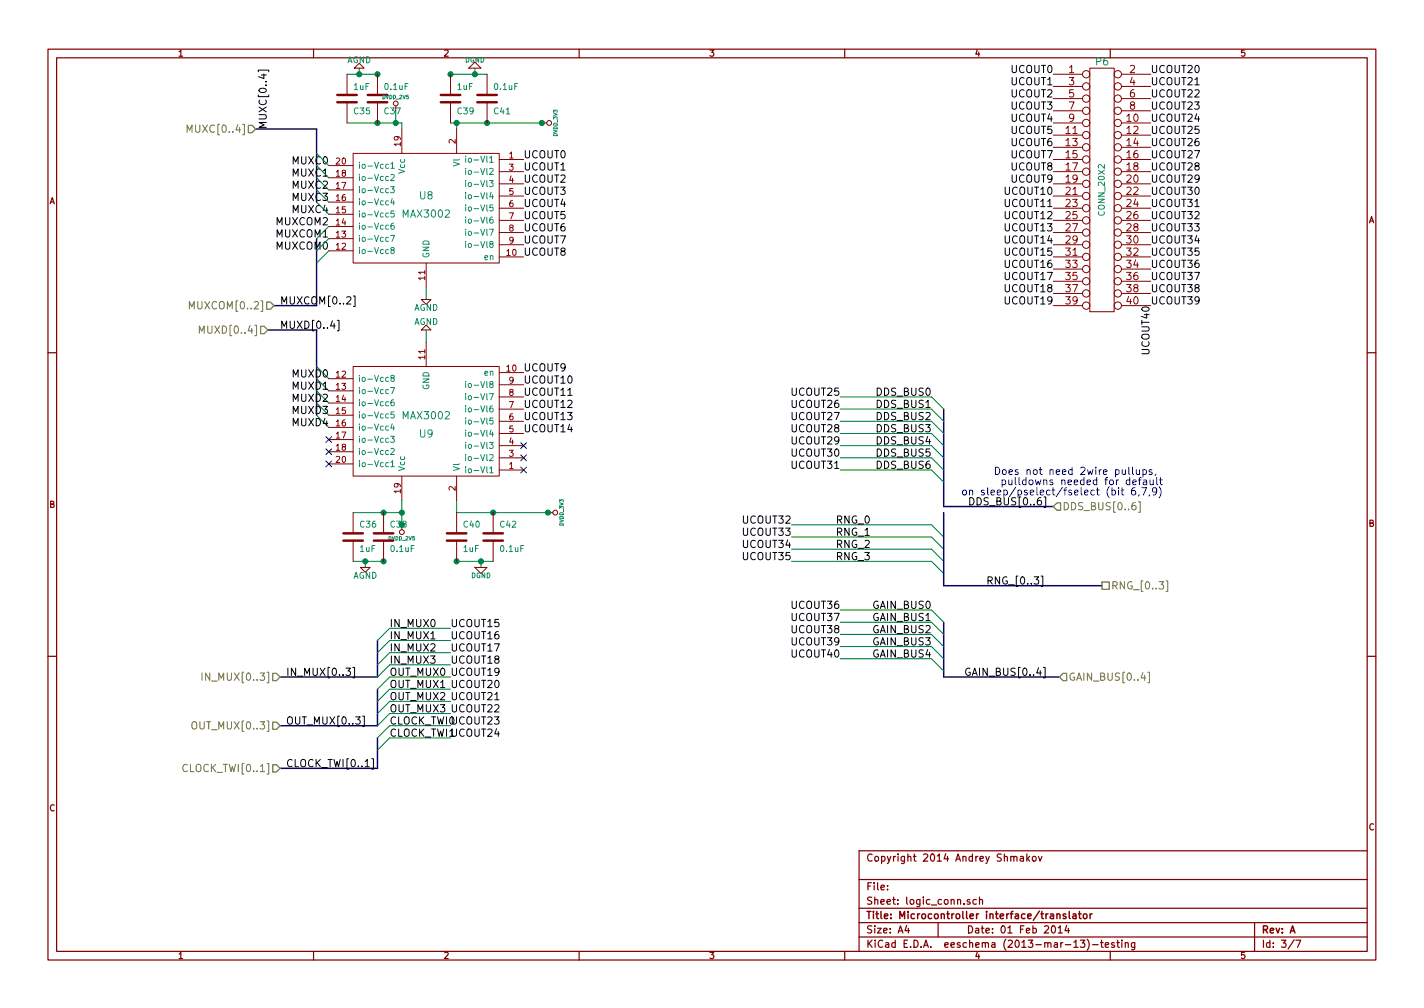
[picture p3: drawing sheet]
<svg xmlns="http://www.w3.org/2000/svg" width="297mm" height="210mm" viewBox="0 0 297 210" stroke-linecap="round" stroke-linejoin="round" font-family="sans-serif">
<g fill="none" stroke="#840000" stroke-width=".25">
<path d="M10 10.3h277v189.9h-277zM11.8 12.1h273.4v186.3h-273.4zM65.4 10.3v1.8M120.8 10.3v1.8M176.2 10.3v1.8M231.6 10.3v1.8M10 73.6h1.8M285.2 73.6h1.8M10 136.9h1.8M285.2 136.9h1.8M211.5 178.8l.2-.2 .4 .1v.9M212.9 178.7h.5l.1 .9"/>
<path d="M213.5 179l-.5 .1-.2 .2 .2 .3 .5-.1M214.2 178.1v1.5M214.4 179.1l.4 .5M214.8 178.6l-.6 .6M215.4 178.8l.2-.2 .5 .2v.5l-.1 .2-.4 .1-.2-.1zM216.6 178.6l.4 1 .3-1M285.2 177.5h-106v20.9M65.4 198.4v1.8M120.8 198.4v1.8M176.2 198.4v1.8M179.2 192.5h106M179.2 195.4h106"/>
<path d="M179.2 189.5h106M179.2 183.5h106M185.1 185.5v.1M185.1 184.7v.1M189.1 193l-.3 1.1h.9M189.5 193.6v1M195.7 192.5v2.9M202.3 187.7l-.3-.1-.3 .2 .1 .3 .5 .1v.3h-.6M203.7 187.7l-.5-.1-.3 .3 .1 .6 .2 .1 .5-.1M204.3 187.8l.2-.2 .4 .1 .1 .9M204.3 187.1v1.5M219.5 193.3l.2-.2a.8 .8 0 0 1 .5 .8 .8 .8 0 0 1-.5 .7l-.4-.5z"/>
<path d="M220.7 193.5l.5-.4v1.5M220.7 194.6h.9M222.5 193l-.4 1.1h1M222.9 193.6v1M225.3 196.1h1l-.5 .6 .4 .1v.7l-.2 .1-.7-.1M226.8 195.9a1.71 1.71 0 0 1 0 2.3M227.9 197h1.2M229.6 196.6h.5M229.8 196.1v1.3l.3 .2M230.6 197.1l.7-.1-.1-.3-.4-.1-.2 .2v.7h.6M231.6 198.4v1.8M232.4 196.7l-.3-.1-.2 .2v.2l.5 .2v.3h-.5"/>
<path d="M232.9 196.6h.6M233.1 196.1v1.3l.4 .2M234 196.1v.2M234 196.6v1M234.7 196.7l.2-.1 .4 .1 .1 .9M234.7 196.6v1M236.7 196.6v1.4l-.3 .1-.3-.1M236.7 196.7l-.4-.1-.3 .3 .1 .6 .2 .1 .4-.1M261.7 192.5v5.9M270 196l-1.3 2M270.3 196.1h1l-.6 1.5"/>
</g>
<path d="M222.3 190.7l-.3-.1-.3 .2 .1 .3 .5 .1v.3h-.6M223 190.1v1.3l.2 .2M223.8 190.7h.6l.1 .9M224.5 191l-.5 .1-.3 .2 .3 .3 .5-.1M225 190.6h.5M225.2 190.1v1.3l.3 .2M226 190.7l.2-.1 .5 .1v.6l-.1 .2-.4 .1-.2-.1zM227.4 190.6v1M227.8 190.6l-.4 .3" fill="none" stroke="#840000" stroke-width=".3"/>
<path d="M53.9 15v-.4h2.2v.4M70.4 66.8h.3v2.2h-.3M73.7 61.7h.4v2.2h-.4M217.8 103.7h.3v2.1h-.3M72.2 139.4h.9l-.5 .5 .3 .1 .2 .2-.1 .5-.2 .2-.6-.2M73.6 139.2h.4v2.2h-.4M202.3 139.4a.71 .71 0 0 0-.9 .7 .71 .71 0 0 0 .9 .7l.1-.6h-.3M217.2 120.2h.3v2.1h-.3M75.6 149.4h.4v2.2h-.4M77.5 158.3h.4v2.1h-.4" fill="none" stroke="#000" stroke-width=".21"/>
<g fill="none" stroke="#008400" stroke-width=".21">
<path d="M72.4 15.5h6.3M74.9 14.2v1.3M94 15.5h7.6M99.1 14.2v1.3M72.4 25.6h11.4v1.3M82.5 23.1v2.5M94 25.6h19M95.2 25.6v1.3M68.6 52.3l-2.6 2.6M88.9 59.9v2.6M66 79l2.6 2.5M66 76.4l2.6 2.6"/>
<path d="M88.9 68.8v2.6M66 86.6l2.6 2.5M66 84.1l2.6 2.5M66 81.5l2.6 2.6M175.3 98h19l2.5 2.6M175.3 95.5h19l2.5 2.5M175.3 93h19l2.5 2.5M175.3 90.4h19l2.5 2.6M175.3 87.9h19l2.5 2.5M175.3 85.3h19l2.5 2.6M175.3 82.8h19l2.5 2.5M73.7 106.9h10.1"/>
<path d="M73.7 117.1h6.3M76.2 117.1v1.3M83.8 104.4v5.1M95.2 104.4v2.5h19.1M95.2 117.1h7.7M100.3 117.1v1.3M165.1 117.1h29.2l2.5 2.5M165.1 109.5h29.2l2.5 2.5M165.1 112h29.2l2.5 2.5M165.1 114.5h29.2l2.5 2.6M94 138.7h-12.7l-2.6 2.5M94 133.6h-12.7l-2.6 2.5"/>
<path d="M94 131.1h-12.7l-2.6 2.5M94 136.1h-12.7l-2.6 2.6M175.3 137.4h19l2.5 2.5M175.3 134.9h19l2.5 2.5M175.3 132.3h19l2.5 2.6M175.3 129.8h19l2.5 2.5M175.3 127.2h19l2.5 2.6M94 153.9h-12.7l-2.6 2.6M94 146.3h-12.7l-2.6 2.5M94 141.2h-12.7l-2.6 2.6M94 143.8h-12.7l-2.6 2.5M94 148.8h-12.7l-2.6 2.6"/>
<path d="M94 151.4h-12.7l-2.6 2.5"/>
</g>
<path d="M53.3 26.9h12.7v15.3M66 49.8v13.9h-8.9M55.9 68.8h10.1v17.8M196.8 85.3v20.4h22.9M196.8 106.9v15.3h33.1M78.7 133.6v7.6h-20.3M196.8 129.8v11.4h24.2M78.7 143.8v7.6h-20.3M78.7 153.9v6.4h-20.3" fill="none" stroke="#000084" stroke-width=".3"/>
<g fill="#008400" stroke="#008400" stroke-width=".25">
<circle cx="95.3" cy="25.6" r=".51"/>
<circle cx="102.9" cy="106.9" r=".51"/>
<circle cx="95.3" cy="117.1" r=".51"/>
<circle cx="80" cy="117.1" r=".51"/>
<circle cx="83.8" cy="106.9" r=".51"/>
<circle cx="76.2" cy="117.1" r=".51"/>
<circle cx="80" cy="106.9" r=".51"/>
<circle cx="100.3" cy="117.1" r=".51"/>
<circle cx="99.1" cy="15.5" r=".51"/>
<circle cx="78.7" cy="25.6" r=".51"/>
<circle cx="74.9" cy="15.5" r=".51"/>
<circle cx="82.6" cy="25.6" r=".51"/>
<circle cx="78.7" cy="15.5" r=".51"/>
<circle cx="94" cy="15.5" r=".51"/>
<circle cx="101.6" cy="25.6" r=".51"/>
<circle cx="114.3" cy="106.9" r=".51"/>
<circle cx="113" cy="25.6" r=".51"/>
</g>
<g fill="none" stroke="#840000" stroke-width=".21">
<path d="M72.4 15.5v4.3M74.9 13.2l1 1h-2zM78.7 15.5v4.3M94 15.5v4.3M99.1 12.9l1.2 1.3h-2.5zM101.6 15.5v4.3M219.7 15.5h6.1M219.7 18h6.1M227.3 14.2h5.1v50.8h-5.1zM233.9 15.5h6.1M233.9 18h6.1M68.6 34.5h5.1"/>
<path d="M68.6 39.6h5.1M68.6 37.1h5.1M72.4 21.3v4.3M73.7 32h30.4v22.9h-30.4zM78.7 21.3v4.3M83.8 26.9v5.1M94 21.3v4.3M95.2 26.9v5.1M101.6 21.3v4.3M104.1 33.3h5.1M104.1 35.8h5.1M104.1 38.3h5.1"/>
<path d="M113 25.6h1M219.7 33.3h6.1M219.7 35.8h6.1M219.7 38.3h6.1M219.7 20.6h6.1M219.7 23.1h6.1M219.7 25.6h6.1M219.7 28.2h6.1M219.7 30.7h6.1M233.9 33.3h6.1M233.9 35.8h6.1M233.9 38.3h6.1"/>
<path d="M233.9 20.6h6.1M233.9 23.1h6.1M233.9 25.6h6.1M233.9 28.2h6.1M233.9 30.7h6.1M68.6 52.3h5.1M68.6 49.8h5.1M68.6 47.2h5.1M68.6 44.7h5.1M68.6 42.2h5.1M88.9 54.9v5M104.1 40.9h5.1"/>
<path d="M104.1 43.4h5.1M104.1 46h5.1M104.1 48.5h5.1M104.1 51h5.1M104.1 53.6h5.1M219.7 40.9h6.1M219.7 43.4h6.1M219.7 46h6.1M219.7 48.5h6.1M219.7 51h6.1M219.7 53.6h6.1M219.7 56.1h6.1"/>
<path d="M219.7 58.7h6.1M233.9 40.9h6.1M233.9 43.4h6.1M233.9 46h6.1M233.9 48.5h6.1M233.9 51h6.1M233.9 53.6h6.1M233.9 56.1h6.1M233.9 58.7h6.1M68.6 79h5.1M73.7 76.4h30.4v22.9h-30.4zM87.9 62.5h2l-1 1z"/>
<path d="M88.9 67.8l1 1h-2zM88.9 71.4v5M104.1 77.7h5.1M219.7 63.7h6.1M219.7 61.2h6.1M233.9 63.7h6.1M233.9 61.2h6.1M68.6 96.8h5.1M68.6 81.5h5.1M68.6 84.1h5.1M68.6 86.6h5.1M68.6 89.1h5.1"/>
<path d="M68.6 91.7h5.1M68.6 94.2h5.1M83.8 99.3v5.1M95.2 99.3v5.1M104.1 98h5.1M104.1 95.5h5.1M104.1 93h5.1M104.1 90.4h5.1M104.1 87.9h5.1M104.1 85.3h5.1M104.1 82.8h5.1M104.1 80.3h5.1"/>
<path d="M73.7 106.9v4.3M73.7 112.8v4.3M75.2 118.4h2l-1 1zM80 106.9v4.3M80 112.8v4.3M95.2 106.9v4.3M95.2 112.8v4.3M99.1 118.4h2.5l-1.3 1.2zM102.9 106.9v4.3M102.9 112.8v4.3M114.3 106.9h1"/>
<circle cx="226.6" cy="15.5" r=".76"/>
<circle cx="226.6" cy="18" r=".76"/>
<circle cx="233.2" cy="15.5" r=".76"/>
<circle cx="233.2" cy="18" r=".76"/>
<circle cx="82.6" cy="21.6" r=".51"/>
<circle cx="114.6" cy="25.6" r=".51"/>
<circle cx="226.6" cy="25.6" r=".76"/>
<circle cx="226.6" cy="33.3" r=".76"/>
<circle cx="226.6" cy="28.2" r=".76"/>
<circle cx="226.6" cy="35.8" r=".76"/>
<circle cx="226.6" cy="38.3" r=".76"/>
<circle cx="226.6" cy="20.6" r=".76"/>
<circle cx="226.6" cy="23.1" r=".76"/>
<circle cx="226.6" cy="30.7" r=".76"/>
<circle cx="233.2" cy="25.6" r=".76"/>
<circle cx="233.2" cy="38.3" r=".76"/>
<circle cx="233.2" cy="35.8" r=".76"/>
<circle cx="233.2" cy="20.6" r=".76"/>
<circle cx="233.2" cy="28.2" r=".76"/>
<circle cx="233.2" cy="33.3" r=".76"/>
<circle cx="233.2" cy="23.1" r=".76"/>
<circle cx="233.2" cy="30.7" r=".76"/>
<circle cx="226.6" cy="51" r=".76"/>
<circle cx="226.6" cy="46" r=".76"/>
<circle cx="226.6" cy="58.7" r=".76"/>
<circle cx="226.6" cy="56.1" r=".76"/>
<circle cx="226.6" cy="43.4" r=".76"/>
<circle cx="226.6" cy="48.5" r=".76"/>
<circle cx="226.6" cy="53.6" r=".76"/>
<circle cx="226.6" cy="40.9" r=".76"/>
<circle cx="233.2" cy="53.6" r=".76"/>
<circle cx="233.2" cy="58.7" r=".76"/>
<circle cx="233.2" cy="48.5" r=".76"/>
<circle cx="233.2" cy="51" r=".76"/>
<circle cx="233.2" cy="40.9" r=".76"/>
<circle cx="233.2" cy="43.4" r=".76"/>
<circle cx="233.2" cy="46" r=".76"/>
<circle cx="233.2" cy="56.1" r=".76"/>
<circle cx="226.6" cy="63.7" r=".76"/>
<circle cx="226.6" cy="61.2" r=".76"/>
<circle cx="233.2" cy="63.7" r=".76"/>
<circle cx="233.2" cy="61.2" r=".76"/>
<circle cx="83.8" cy="111" r=".51"/>
<circle cx="115.8" cy="106.9" r=".51"/>
</g>
<g fill="none" stroke="#008484" stroke-width=".21">
<path d="M81 34.3h-.3l-.3 .2 .1 .5h.5M81.5 38.9h.7l-.4 .5 .4 .1v.6l-.2 .1-.5-.1M81.5 34.2l.4-.3v1.2M81.5 36.5l.5-.1 .2 .3-.7 1h.7M81.5 35.1h.7M97.1 32.6v.1M97.1 35.1v.1M97.1 37.7v.1M97.1 33v.9M97.1 35.5v.9M97.1 38.1v.8M97.7 33.1l.4-.1 .2 .2v.4l-.2 .3-.4-.2z"/>
<path d="M97.7 38.2l.2-.1 .4 .1v.5l-.1 .2h-.3l-.2-.1zM97.8 35.6l.3-.1 .2 .3v.3l-.2 .3-.4-.3zM81.5 49.1h.8l-.5 1.3M81.8 52.2l-.3-.3 .1-.2h.6v.3l-.6 .2-.1 .2 .1 .4 .2 .1h.2l.2-.3v-.3l-.2-.1M81.8 41.4l-.3 .9h.8M82.1 46.6h-.3l-.2 .3-.1 .7 .3 .2 .4-.1-.1-.6-.3-.1-.3 .3M82.1 41.9v.8M82.2 44h-.6l-.1 .6h.7v.6l-.2 .1-.5-.1M97.1 40.2v.1M97.1 42.7v.1M97.1 45.3v.1M97.1 47.8v.1"/>
<path d="M97.1 50.4v.1M97.1 40.6v.9M97.1 43.1v.9M97.1 45.7v.9M97.1 48.2v.9M97.1 50.8v.8M97.7 40.7l.2-.1 .4 .1v.5l-.1 .2-.3 .1-.2-.2zM97.7 45.8l.4-.1 .2 .2v.4l-.2 .3-.4-.2zM97.7 50.9l.4-.1 .2 .2v.4l-.2 .2-.4-.1zM97.8 43.2l.3-.1 .2 .3v.4l-.2 .2-.4-.2zM97.8 48.3l.3-.1 .2 .3v.3l-.2 .3-.4-.3zM81.8 78.8l-.3-.2 .1-.2h.6v.3l-.6 .2-.1 .2 .1 .3 .2 .2h.2l.2-.3v-.3l-.2-.2"/>
<path d="M97.1 79.6v.1M97.1 80v.8M81 96.6l-.3-.1-.3 .2 .1 .6h.5M81.5 80.8h.8l-.5 1.3M81.5 91h.7l-.4 .5 .4 .1v.5l-.2 .2-.5-.2M81.5 96.4l.4-.3v1.3M81.5 93.6l.5-.1 .2 .4-.7 .9h.7M81.5 97.4h.7M81.8 88.4l-.3 .9h.8M82.1 83.4h-.3l-.2 .3-.1 .7 .3 .3 .4-.2-.1-.6h-.3l-.3 .2M82.1 88.9v.8M82.2 85.9h-.6l-.1 .6h.7v.6l-.2 .1-.5-.1"/>
<path d="M97.1 97.4v.1M97.1 94.8v.1M97.1 92.3v.1M97.1 89.7v.1M97.1 87.2v.1M97.1 84.7v.1M97.1 82.1v.1M97.1 82.5v.9M97.1 85.1v.8M97.1 87.6v.9M97.1 90.1v.9M97.1 92.7v.8"/>
<path d="M97.1 95.2v.9M97.1 97.8v.8M97.7 97.9l.4-.1 .2 .2v.4l-.2 .2-.4-.1zM97.7 95.3l.2-.1 .4 .1v.5l-.1 .2-.3 .1-.2-.1zM97.7 92.8l.2-.1 .4 .1v.5l-.1 .2h-.3l-.2-.1zM97.7 87.7l.4-.1 .2 .3v.3l-.2 .3-.4-.2zM97.7 85.2l.2-.1 .4 .1v.5l-.1 .1-.3 .1-.2-.1zM97.7 80.1l.4-.1 .2 .2v.4l-.2 .2-.4-.1zM97.8 90.2l.3-.1 .2 .3v.3l-.2 .3-.4-.3zM97.8 82.6l.3-.1 .2 .3v.3l-.2 .3-.4-.3z"/>
</g>
<g fill="none" stroke="#840000" stroke-width=".51">
<path d="M70.4 19.8h4M76.7 19.8h4.1M91.9 19.8h4.1M99.6 19.8h4M70.4 21.3h4M76.7 21.3h4.1M91.9 21.3h4.1M99.6 21.3h4M71.6 112.8h4.1M71.6 111.2h4.1M78 112.8h4M78 111.2h4"/>
<path d="M93.2 112.8h4.1M93.2 111.2h4.1M100.8 112.8h4.1M100.8 111.2h4.1"/>
</g>
<g fill="none" stroke="#0000c2" stroke-width=".21">
<path d="M207.6 97.5a.77 .77 0 0 1 .9 .7 .77 .77 0 0 1-.9 .8zM209.2 98.1l.2-.1 .4 .1 .1 .6-.1 .2-.4 .1-.2-.2zM210.5 98.5l.7-.2-.1-.3h-.4l-.2 .2v.7h.6M211.8 99.6v1.3l.2 .2M212.3 98h-.3l-.2 .2v.2l.5 .1v.4h-.5M241.1 98.9l-.2 .3M241.3 99.6v1.3l.2 .2M242.1 99.6v1.3l.3 .2M200.9 102.4l.2-.2 .4 .2 .1 .6-.2 .2h-.3l-.2-.1zM202.2 102.4l.1-.1a.36 .36 0 0 1 .6 .2v.7M202.2 102.2v1M205.3 102.3l-.4-.1-.2 .3 .1 .2 .5 .1v.4h-.6"/>
<path d="M206 101.7v1.3l.2 .2M206.7 102.7l.8-.1-.1-.3-.4-.1-.3 .3 .1 .7h.6M208 102.7l.8-.1-.1-.3-.4-.1-.3 .3 .1 .7h.6M209 100.2l.5-.1 .3 .3-.2 .6h-.6M209 100.1v1.5M210.4 100.1l.1 .9 .3 .1 .3-.1M211.1 100.1v1M241.3 102.4l-.3 .3h-.3l-.3-.3 .1-.5 .5-.2a.96 .96 0 0 1-.2 1.5h-.3M241.8 101.5a1.75 1.75 0 0 1 0 2.3M241.9 100.1h.5"/>
</g>
<path d="M39 27.6v-1.5l.5 1.1 .6-1.1v1.5M39.5 64.4v-1.5l.5 1.1 .5-1.1v1.5M41.6 69.5v-1.5l.5 1.1 .5-1.1v1.5M237.5 104.7h.3v2.2h-.3M243.2 121.2h.4v2.2h-.4M39.1 159.6a.72 .72 0 0 0-1 .5 .72 .72 0 0 0 .7 .9l.3-.2M40.1 150.8a.5 .5 0 0 1 .6-.3 .5 .5 0 0 1 .3 .5v.9l-.3 .2a.53 .53 0 0 1-.7-.5zM42.1 140.4v1.5M43.8 140.4v1.5l-.9-1.5v1.5M238.4 140.3l-.4 1.1h1M239.4 140.2h.4v2.2h-.4" fill="none" stroke="#848400" stroke-width=".21"/>
<path d="M51.8 26.2h.8l.7 .7-.7 .8h-.8zM54.4 68.1h.7l.8 .7-.8 .8h-.7zM55.6 63h.8l.7 .7-.7 .8h-.8zM220.5 104.9h.7v1.5h-.7l-.8-.7zM229.9 121.4h1.5v1.5h-1.5zM56.9 140.5h.8l.7 .7-.7 .8h-.8zM56.9 150.6h.8l.7 .8-.7 .7h-.8zM56.9 159.5h.8l.7 .8-.7 .7h-.8zM221 141.2l.7-.7h.8v1.5h-.8z" fill="none" stroke="#848400" stroke-width=".25"/>
<path d="M68 91.1l1.2 1.2M68 93.6l1.2 1.2M68 96.2l1.2 1.2M69.2 91.1l-1.2 1.2M69.2 93.6l-1.2 1.2M69.2 96.2l-1.2 1.2M108.6 92.3l1.2 1.3M108.6 94.9l1.2 1.2M108.6 97.4l1.2 1.2M109.8 92.3l-1.2 1.3M109.8 94.9l-1.2 1.2M109.8 97.4l-1.2 1.2" fill="none" stroke="#000084" stroke-width=".21"/>
<g font-size="2.1">
<text x="211" y="15.2">UCOUT0</text>
<text x="211" y="17.8">UCOUT1</text>
<text x="240" y="15.2">UCOUT20</text>
<text x="240" y="17.8">UCOUT21</text>
<text x="211" y="20.3">UCOUT2</text>
<text x="211" y="22.9">UCOUT3</text>
<text x="240" y="20.3">UCOUT22</text>
<text x="240" y="22.9">UCOUT23</text>
<text x="55.6" y="26.9" transform="rotate(-90 55.6 26.9)">MUXC[0..4]</text>
<text x="211" y="25.4">UCOUT4</text>
<text x="211" y="27.9">UCOUT5</text>
<text x="240" y="25.4">UCOUT24</text>
<text x="240" y="27.9">UCOUT25</text>
<text x="109.2" y="35.6">UCOUT1</text>
<text x="109.2" y="33">UCOUT0</text>
<text x="211" y="30.5">UCOUT6</text>
<text x="211" y="33">UCOUT7</text>
<text x="211" y="35.6">UCOUT8</text>
<text x="240" y="30.5">UCOUT26</text>
<text x="240" y="33">UCOUT27</text>
<text x="240" y="35.6">UCOUT28</text>
<text x="109.2" y="40.6">UCOUT3</text>
<text x="109.2" y="38.1">UCOUT2</text>
<text x="209.8" y="40.6">UCOUT10</text>
<text x="211" y="38.1">UCOUT9</text>
<text x="240" y="38.1">UCOUT29</text>
<text x="240" y="40.6">UCOUT30</text>
<text x="57.7" y="47">MUXCOM2</text>
<text x="109.2" y="45.7">UCOUT5</text>
<text x="109.2" y="43.2">UCOUT4</text>
<text x="209.8" y="43.2">UCOUT11</text>
<text x="209.8" y="45.7">UCOUT12</text>
<text x="240" y="43.2">UCOUT31</text>
<text x="240" y="45.7">UCOUT32</text>
<text x="109.2" y="53.3">UCOUT8</text>
<text x="109.2" y="50.8">UCOUT7</text>
<text x="109.2" y="48.3">UCOUT6</text>
<text x="209.8" y="48.3">UCOUT13</text>
<text x="209.8" y="50.8">UCOUT14</text>
<text x="209.8" y="53.3">UCOUT15</text>
<text x="240" y="48.3">UCOUT33</text>
<text x="240" y="50.8">UCOUT34</text>
<text x="240" y="53.3">UCOUT35</text>
<text x="209.8" y="55.9">UCOUT16</text>
<text x="209.8" y="58.4">UCOUT17</text>
<text x="240" y="55.9">UCOUT36</text>
<text x="240" y="58.4">UCOUT37</text>
<text x="58.4" y="63.5">MUXCOM[0..2]</text>
<text x="209.8" y="61">UCOUT18</text>
<text x="209.8" y="63.5">UCOUT19</text>
<text x="240" y="61">UCOUT38</text>
<text x="240" y="63.5">UCOUT39</text>
<text x="58.4" y="68.6">MUXD[0..4]</text>
<text x="109.2" y="77.5">UCOUT9</text>
<text x="239.8" y="73.7" transform="rotate(-90 239.8 73.7)">UCOUT40</text>
<text x="61.2" y="83.8">MUXD2</text>
<text x="61.2" y="81.3">MUXD1</text>
<text x="61.2" y="78.7">MUXD0</text>
<text x="109.2" y="82.5">UCOUT11</text>
<text x="109.2" y="80">UCOUT10</text>
<text x="165.4" y="82.5">UCOUT25</text>
<text x="183" y="82.5">DDS_BUS0</text>
<text x="61.2" y="88.9">MUXD4</text>
<text x="61.2" y="86.4">MUXD3</text>
<text x="109.2" y="87.6">UCOUT13</text>
<text x="109.2" y="85.1">UCOUT12</text>
<text x="165.4" y="87.6">UCOUT27</text>
<text x="165.4" y="85.1">UCOUT26</text>
<text x="183" y="87.6">DDS_BUS2</text>
<text x="183" y="85.1">DDS_BUS1</text>
<text x="109.2" y="90.2">UCOUT14</text>
<text x="165.4" y="95.2">UCOUT30</text>
<text x="165.4" y="92.7">UCOUT29</text>
<text x="165.4" y="90.2">UCOUT28</text>
<text x="183" y="95.2">DDS_BUS5</text>
<text x="183" y="92.7">DDS_BUS4</text>
<text x="183" y="90.2">DDS_BUS3</text>
<text x="165.4" y="97.8">UCOUT31</text>
<text x="183" y="97.8">DDS_BUS6</text>
<text x="201.9" y="105.4">DDS_BUS[0..6]</text>
<text x="155.2" y="109.2">UCOUT32</text>
<text x="155.2" y="111.8">UCOUT33</text>
<text x="174.5" y="109.2">RNG_0</text>
<text x="174.5" y="111.8">RNG_1</text>
<text x="155.2" y="114.3">UCOUT34</text>
<text x="155.2" y="116.8">UCOUT35</text>
<text x="174.5" y="114.3">RNG_2</text>
<text x="174.5" y="116.8">RNG_3</text>
<text x="205.7" y="121.9">RNG_[0..3]</text>
<text x="81.3" y="130.8">IN_MUX0</text>
<text x="94" y="130.8">UCOUT15</text>
<text x="165.4" y="129.5">UCOUT37</text>
<text x="165.4" y="127">UCOUT36</text>
<text x="182.2" y="129.5">GAIN_BUS1</text>
<text x="182.2" y="127">GAIN_BUS0</text>
<text x="81.3" y="135.9">IN_MUX2</text>
<text x="81.3" y="133.3">IN_MUX1</text>
<text x="94" y="135.9">UCOUT17</text>
<text x="94" y="133.3">UCOUT16</text>
<text x="165.4" y="137.2">UCOUT40</text>
<text x="165.4" y="134.6">UCOUT39</text>
<text x="165.4" y="132.1">UCOUT38</text>
<text x="182.2" y="137.2">GAIN_BUS4</text>
<text x="182.2" y="134.6">GAIN_BUS3</text>
<text x="182.2" y="132.1">GAIN_BUS2</text>
<text x="59.7" y="141">IN_MUX[0..3]</text>
<text x="81.3" y="143.5">OUT_MUX1 UCOUT20</text>
<text x="81.3" y="141">OUT_MUX0 UCOUT19</text>
<text x="81.3" y="138.4">IN_MUX3</text>
<text x="94" y="138.4">UCOUT18</text>
<text x="202.5" y="141">GAIN_BUS[0..4]</text>
<text x="81.3" y="148.6">OUT_MUX3 UCOUT22</text>
<text x="81.3" y="146">OUT_MUX2 UCOUT21</text>
<text x="59.7" y="151.1">OUT_MUX[0..3]</text>
<text x="81.3" y="153.7">CLOCK_TWI1UCOUT24</text>
<text x="81.3" y="151.1">CLOCK_TWI0UCOUT23</text>
<text x="59.7" y="160">CLOCK_TWI[0..1]</text>
</g>
<g font-size="2.1" fill="#840000">
<text x="222.9" y="15.2">1</text>
<text x="222.9" y="17.8">3</text>
<text x="235.6" y="15.2">2</text>
<text x="235.6" y="17.8">4</text>
<text x="222.9" y="20.3">5</text>
<text x="222.9" y="22.9">7</text>
<text x="235.6" y="20.3">6</text>
<text x="235.6" y="22.9">8</text>
<text x="222.4" y="27.9">11</text>
<text x="222.9" y="25.4">9</text>
<text x="235.1" y="25.4">10</text>
<text x="235.1" y="27.9">12</text>
<text x="222.4" y="30.5">13</text>
<text x="222.4" y="33">15</text>
<text x="222.4" y="35.6">17</text>
<text x="235.1" y="30.5">14</text>
<text x="235.1" y="33">16</text>
<text x="235.1" y="35.6">18</text>
<text x="222.4" y="40.6">21</text>
<text x="222.4" y="38.1">19</text>
<text x="235.1" y="38.1">20</text>
<text x="235.1" y="40.6">22</text>
<text x="222.4" y="43.2">23</text>
<text x="222.4" y="45.7">25</text>
<text x="235.1" y="43.2">24</text>
<text x="235.1" y="45.7">26</text>
<text x="222.4" y="53.3">31</text>
<text x="222.4" y="48.3">27</text>
<text x="222.4" y="50.8">29</text>
<text x="235.1" y="50.8">30</text>
<text x="235.1" y="53.3">32</text>
<text x="235.1" y="48.3">28</text>
<text x="222.4" y="55.9">33</text>
<text x="222.4" y="58.4">35</text>
<text x="235.1" y="55.9">34</text>
<text x="235.1" y="58.4">36</text>
<text x="222.4" y="61">37</text>
<text x="222.4" y="63.5">39</text>
<text x="235.1" y="63.5">40</text>
<text x="235.1" y="61">38</text>
<text x="180.7" y="179.7">Copyright 2014 Andrey Shmakov</text>
<text x="180.7" y="185.7">File:</text>
<text x="180.7" y="188.7">Sheet: logic_conn.sch</text>
<text x="180.7" y="191.7">Title: Microcontroller interface/translator</text>
<text x="180.7" y="194.7">Size: A4</text>
<text x="180.7" y="197.7">KiCad E.D.A. eeschema (2013-mar-13)-testing</text>
<text x="201.7" y="194.7">Date: 01 Feb 2014</text>
<text x="263.2" y="197.7">Id: 3/7</text>
<text x="263.2" y="194.7">Rev: A</text>
</g>
<g font-size="2.1" fill="#008484">
<text x="228.6" y="13.6">P6</text>
<text x="87.6" y="41.6">U8</text>
<text x="84.2" y="45.4">MAX3002</text>
<text x="84.2" y="87.4">MAX3002</text>
<text x="87.6" y="91.3">U9</text>
</g>
<g font-size="2.1" fill="#848400">
<text x="40.2" y="27.7">MUXC[0..4]</text>
<text x="40.6" y="64.5">MUXCOM[0..2]</text>
<text x="42.7" y="69.6">MUXD[0..4]</text>
<text x="221.6" y="106.4">DDS_BUS[0..6]</text>
<text x="231.8" y="122.9">RNG_[0..3]</text>
<text x="43.5" y="142">IN_MUX[0..3]</text>
<text x="222.9" y="142">GAIN_BUS[0..4]</text>
<text x="41.1" y="152.1">OUT_MUX[0..3]</text>
<text x="38.9" y="161">CLOCK_TWI[0..1]</text>
</g>
<g font-size="2.1" fill="#008400">
<text x="61.2" y="34.3">MUXC0</text>
<text x="61.2" y="36.8">MUXC1</text>
<text x="61.2" y="39.4">MUXC2</text>
<text x="61.2" y="41.9">MUXC3</text>
<text x="61.2" y="44.4">MUXC4</text>
<text x="57.7" y="52.1">MUXCOM0</text>
<text x="57.7" y="49.5">MUXCOM1</text>
</g>
<g font-size="2.1" fill="#0000c2">
<text x="212.6" y="99.1">Does not need 2wire pullups,</text>
<text x="213.1" y="101.2">pulldowns needed for default</text>
<text x="208.8" y="103.3">on sleep/pselect/fselect (bit 6,7,9)</text>
</g>
<g font-size="1.8" fill="#840000">
<text x="37.2" y="11.8">1</text>
<text x="92.6" y="11.8">2</text>
<text x="148" y="11.8">3</text>
<text x="203.4" y="11.8">4</text>
<text x="258.8" y="11.8">5</text>
<text x="80.2" y="23.8">C37</text>
<text x="95" y="29.9" transform="rotate(-90 95 29.9)">2</text>
<text x="70.2" y="34.3">20</text>
<text x="83.6" y="30.4" transform="rotate(-90 83.6 30.4)">19</text>
<text x="106.2" y="33">1</text>
<text x="106.2" y="35.6">3</text>
<text x="70.2" y="41.9">16</text>
<text x="70.2" y="39.4">17</text>
<text x="70.2" y="36.8">18</text>
<text x="106.2" y="38.1">4</text>
<text x="106.2" y="40.6">5</text>
<text x="10.3" y="42.6">A</text>
<text x="70.2" y="47">14</text>
<text x="70.2" y="44.4">15</text>
<text x="106.2" y="43.2">6</text>
<text x="106.2" y="45.7">7</text>
<text x="285.5" y="46.5">A</text>
<text x="70.2" y="52.1">12</text>
<text x="70.2" y="49.5">13</text>
<text x="105.7" y="53.3">10</text>
<text x="106.2" y="48.3">8</text>
<text x="106.2" y="50.8">9</text>
<text x="88.6" y="58.4" transform="rotate(-90 88.6 58.4)">11</text>
<text x="88.6" y="74.9" transform="rotate(-90 88.6 74.9)">11</text>
<text x="105.7" y="77.5">10</text>
<text x="70.2" y="78.7">12</text>
<text x="70.2" y="81.3">13</text>
<text x="70.2" y="83.8">14</text>
<text x="106.2" y="82.5">8</text>
<text x="106.2" y="80">9</text>
<text x="70.2" y="86.4">15</text>
<text x="70.2" y="88.9">16</text>
<text x="106.2" y="87.6">6</text>
<text x="106.2" y="85.1">7</text>
<text x="70.2" y="91.4">17</text>
<text x="70.2" y="94">18</text>
<text x="106.2" y="95.2">3</text>
<text x="106.2" y="92.7">4</text>
<text x="106.2" y="90.2">5</text>
<text x="70.2" y="96.5">20</text>
<text x="106.2" y="97.8">1</text>
<text x="10.3" y="105.9">B</text>
<text x="83.6" y="102.8" transform="rotate(-90 83.6 102.8)">19</text>
<text x="95" y="102.3" transform="rotate(-90 95 102.3)">2</text>
<text x="285.5" y="109.8">B</text>
<text x="10.3" y="169.2">C</text>
<text x="285.5" y="173.2">C</text>
<text x="37.2" y="200">1</text>
<text x="92.6" y="200">2</text>
<text x="148" y="200">3</text>
<text x="203.4" y="200">4</text>
<text x="258.8" y="200">5</text>
</g>
<g font-size="1.8" fill="#008484">
<text x="72.3" y="13.2">AGND</text>
<text x="73.8" y="18.7">1uF</text>
<text x="73.9" y="23.8">C35</text>
<text x="80.3" y="18.7">0.1uF</text>
<text x="95.4" y="18.7">1uF</text>
<text x="95.5" y="23.8">C39</text>
<text x="103.1" y="23.8">C41</text>
<text x="103.2" y="18.7">0.1uF</text>
<text x="74.7" y="35.2">io-Vcc1</text>
<text x="95.9" y="34.7" transform="rotate(-90 95.9 34.7)">Vl</text>
<text x="98.3" y="33.9">io-Vl1</text>
<text x="74.7" y="40.3">io-Vcc3</text>
<text x="74.7" y="37.7">io-Vcc2</text>
<text x="84.5" y="36.2" transform="rotate(-90 84.5 36.2)">Vcc</text>
<text x="98.3" y="36.4">io-Vl2</text>
<text x="98.3" y="39">io-Vl3</text>
<text x="98.3" y="41.5">io-Vl4</text>
<text x="74.7" y="47.9">io-Vcc6</text>
<text x="74.7" y="45.3">io-Vcc5</text>
<text x="74.7" y="42.8">io-Vcc4</text>
<text x="98.3" y="44.1">io-Vl5</text>
<text x="98.3" y="46.6">io-Vl6</text>
<text x="230.4" y="44.8" transform="rotate(-90 230.4 44.8)">CONN_20X2</text>
<text x="74.7" y="53">io-Vcc8</text>
<text x="74.7" y="50.4">io-Vcc7</text>
<text x="89.5" y="53.8" transform="rotate(-90 89.5 53.8)">GND</text>
<text x="98.3" y="49.1">io-Vl7</text>
<text x="98.3" y="51.7">io-Vl8</text>
<text x="101.1" y="54.2">en</text>
<text x="86.3" y="64.8">AGND</text>
<text x="86.3" y="67.8">AGND</text>
<text x="74.7" y="79.6">io-Vcc8</text>
<text x="74.7" y="82.2">io-Vcc7</text>
<text x="89.5" y="81.4" transform="rotate(-90 89.5 81.4)">GND</text>
<text x="98.3" y="83.4">io-Vl7</text>
<text x="98.3" y="80.9">io-Vl8</text>
<text x="101.1" y="78.4">en</text>
<text x="74.7" y="84.7">io-Vcc6</text>
<text x="74.7" y="87.2">io-Vcc5</text>
<text x="74.7" y="89.8">io-Vcc4</text>
<text x="98.3" y="88.5">io-Vl5</text>
<text x="98.3" y="86">io-Vl6</text>
<text x="74.7" y="92.3">io-Vcc3</text>
<text x="74.7" y="94.9">io-Vcc2</text>
<text x="98.3" y="93.6">io-Vl3</text>
<text x="98.3" y="91.1">io-Vl4</text>
<text x="74.7" y="97.4">io-Vcc1</text>
<text x="84.5" y="98.3" transform="rotate(-90 84.5 98.3)">Vcc</text>
<text x="95.9" y="98.3" transform="rotate(-90 95.9 98.3)">Vl</text>
<text x="98.3" y="98.7">io-Vl1</text>
<text x="98.3" y="96.1">io-Vl2</text>
<text x="75.2" y="110">C36</text>
<text x="96.7" y="110">C40</text>
<text x="104.4" y="110">C42</text>
<text x="75.1" y="115.1">1uF</text>
<text x="81.6" y="115.1">0.1uF</text>
<text x="96.7" y="115.1">1uF</text>
<text x="104.5" y="115.1">0.1uF</text>
<text x="73.6" y="120.7">AGND</text>
</g>
<text font-size="1.8" fill="#008400" x="81.5" y="110">C38</text>
<g font-size="1.4" fill="#008484">
<text x="97" y="13">DGND</text>
<text x="98.2" y="120.6">DGND</text>
</g>
<g font-size="1.1" fill="#008484">
<text x="79.8" y="20.6">DVDD_2V5</text>
<text x="116.3" y="28.4" transform="rotate(-90 116.3 28.4)">DVDD_3V3</text>
<text x="81.1" y="112.7">DVDD_2V5</text>
<text x="117.5" y="109.6" transform="rotate(-90 117.5 109.6)">DVDD_3V3</text>
</g>
</svg>
